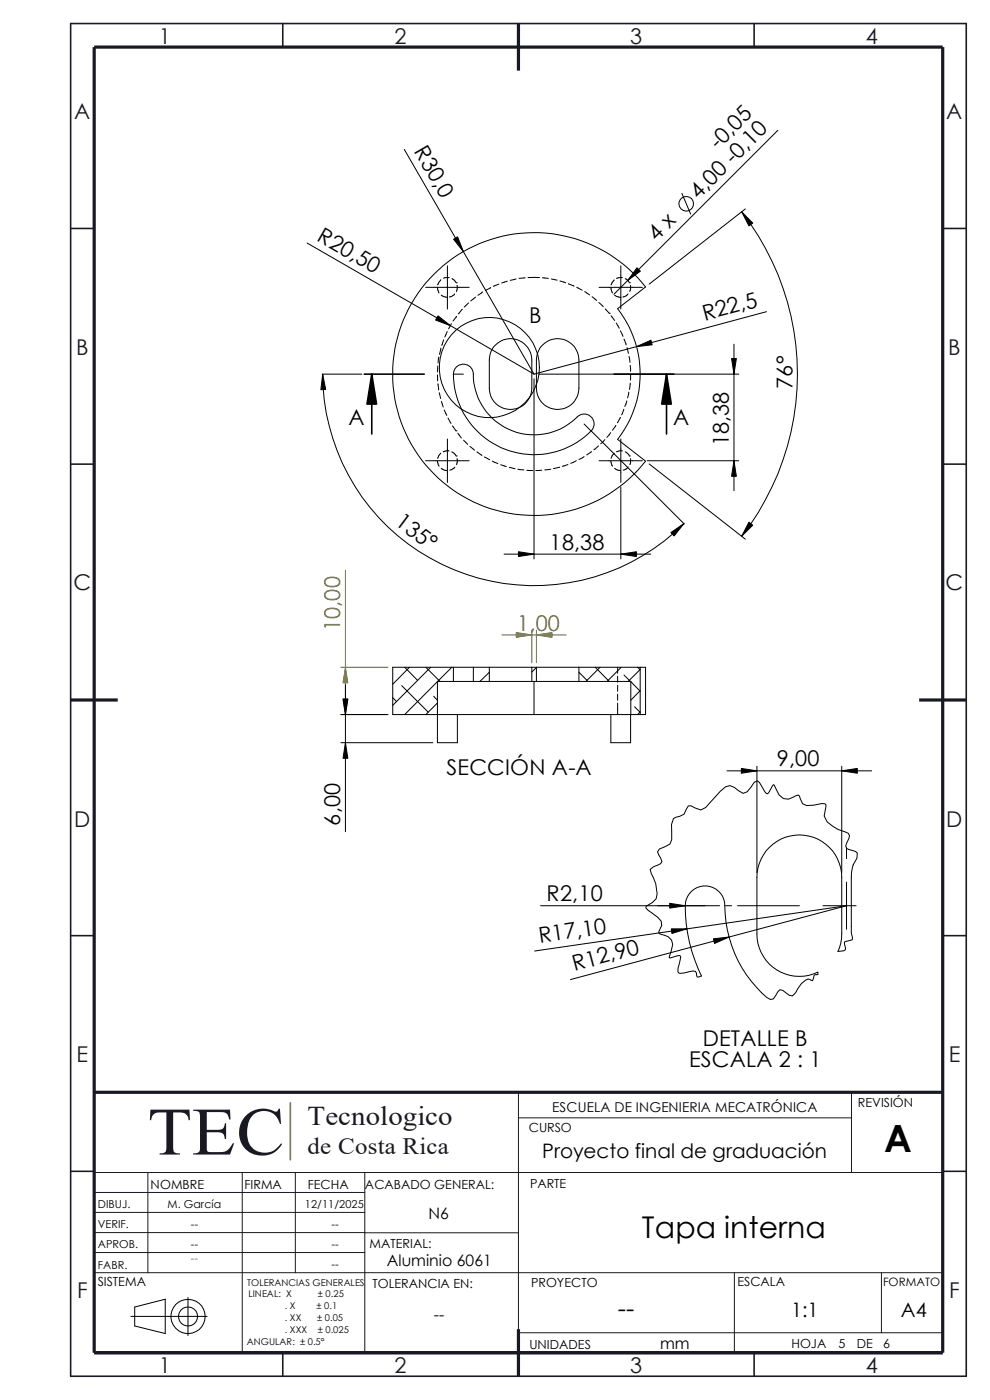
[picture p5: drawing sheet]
<svg xmlns="http://www.w3.org/2000/svg" width="210mm" height="297mm" viewBox="0 0 210 297" stroke-linecap="round" stroke-linejoin="round" font-family="sans-serif">
<g fill="none" stroke="#191924" stroke-width=".21">
<path d="M20 231.7v55.3M110 231.7v55.3M110 237.2h70.6M180.6 231.7v17.1M19.9 248.8h180.1M20 257.2h57.4M20 253h57.4M31.4 248.8v21.2M51.4 248.8v38.2M62.7 248.8v21.2M77.4 248.8v38.2M20 261.5h90"/>
<path d="M20 270h180M20 265.7h57.4M155.8 270v17M187 270v12.7M110 282.7h90"/>
</g>
<g fill="none" stroke="#191924" stroke-width=".34">
<path d="M15 5h190v287h-190zM60 5v5M110 5v5M160 5v5M15 48.5h5M200 48.5h5M15 98.5h5M200 98.5h5M15 198.5h5M200 198.5h5M15 248.5h5M200 248.5h5"/>
<path d="M60 287v5M160 287v5"/>
</g>
<path d="M61.6 234v12" fill="none" stroke="#f00" stroke-width=".34"/>
<path d="M20 10h180v277h-180zM110 5v10M15 148.5h10M195 148.5h10M20 231.7h180M110 282v10" fill="none" stroke="#191924" stroke-width=".68" stroke-linecap="butt"/>
<g fill="none" stroke="#000" stroke-width=".21">
<path d="M85.8 31.7l27.5 47.7M165 27.6l-34.8 34.8M65.2 51.6l48.1 27.8M92 58.2a30 30 0 0 1 44.9 2.7l-5.9 4.6a22.5 22.5 0 0 1 0 27.7l5.9 4.6a30 30 0 0 1-43.4 4.1 30 30 0 0 1-1.5-43.7zM93.5 59.4l-.7 1.1M94.9 56.4v9.2M95.3 58.9l-1.2 .1M95.9 59.1l.9 .9M96.8 60h.1M107.6 59.6l-1.2 .4M109.5 59.2l-1.3 .3M111.4 58.9l-1.3 .2"/>
<path d="M112 58.9h2.4M115.1 58.9l1.2 .2M117 59.2l1.2 .2M118.8 59.6l1.2 .4M130.3 59.4l-.7 1.1M130.8 59.1h.1M131.7 56.4v9.2M132 58.9l-1.1 .2M132.6 59.1l.9 .9M133.5 60h.1M144.7 41l1.8 4.4M157.4 45a56 56 0 0 1 0 68.7"/>
<path d="M158.1 44.3l-20.4 16M68.4 79.4h8.4M68.5 79.4a44.9 44.9 0 0 0 27.7 41.4 44.9 44.9 0 0 0 48.9-9.7M90.3 61h9.2M92.8 79.5v1.3M92.8 61l.3 1.1M92.9 77.6l-.1 1.3M93.1 75.7l-.2 1.3M93.5 73.9l-.3 1.2M93.6 62.6l1.1 .5M94.1 72.1l-.4 1.2M94.7 63.1h.1"/>
<path d="M94.9 70.3l-.5 1.2M95.8 68.7l-.6 1.1M96.2 79.4h2.1M96.4 62.4l-.3 .3-.7 .3M96.9 77.8a2.12 2.12 0 0 1 2.2-.4 2.12 2.12 0 0 1 1.3 2 12.9 12.9 0 0 0 8.2 12 12.9 12.9 0 0 0 14.1-3.2 2.1 2.1 0 0 1 2.8 .4 2.1 2.1 0 0 1-.1 2.8 17.1 17.1 0 0 1-18.8 3.7 17.1 17.1 0 0 1-10.4-16.1l.2-.6zM96.9 67.1l-.8 1M96.9 60.6l.1 .4-.2 .8M98 65.6l-.8 1M99.4 64.3l-.9 .9M100.9 63l-1 .8M102.4 61.9l-1 .8M104.1 61l-1.1 .6"/>
<path d="M104.8 73.5a4.5 4.5 0 0 1 5-1.4 4.5 4.5 0 0 1 3 4.3v5.9a4.5 4.5 0 0 1-4.5 4.6 4.5 4.5 0 0 1-4.5-4.6v-6.4l.4-1.5zM105.8 60.3l-1.2 .4M114.3 79.4h42.4M114.8 73.5a4.5 4.5 0 0 1 5-1.4 4.5 4.5 0 0 1 3 4.3v5.9a4.5 4.5 0 0 1-4.5 4.6 4.5 4.5 0 0 1-4.5-4.6v-6.4l.2-1zM120.6 60.2l1.2 .5M122.3 61l1.2 .6M124 61.8l1.1 .8M125.6 62.9l1 .9M127 64.2l1 .9M127.1 61h9.2M128.4 65.5l.8 1M129.2 66.5h.1"/>
<path d="M129.6 61l.3 1.1M129.6 67l.8 1M130.4 62.6l1.1 .5M130.7 68.5l.7 1.1M131.5 63.1h.1M131.6 70.2l.6 1.2M132.4 72l.4 1.2M133 73.7l.3 1.3M133.2 62.4l-.4 .3-.6 .3M133.4 75.6l.2 1.3M133.7 77.5l.1 1.3M133.7 60.6l.1 .7-.2 .5"/>
<path d="M133.8 79.4l-.1 1.2M155.7 73v31.1M162.6 66.1l-49.3 13.3M90.3 97.7h9.2M92.8 97.7l.4 1.2M92.9 81.4l.1 1.3M93.2 83.3l.3 1.2M93.5 96.1l-.7 1.1M93.6 99.4l1.2 .4M93.6 85.2l.4 1.2M94.2 87l.6 1.1M94.9 93.1v9.3"/>
<path d="M95 88.7l.7 1.1M95.2 95.7l-.5-.1-.7 .2M95.8 95.9l.6 .3 .4 .5M96 90.3l.7 1.1M96.5 99.1l-.4 .4-.7 .2M96.7 91.4h.1M96.8 96.7h.1M96.9 97.3l.1 .4-.2 .9M97.1 91.9l.8 1M98.3 93.4l.9 .9M99.7 94.7l1 .8M101.2 95.9l1 .7"/>
<path d="M102.7 96.9l1.2 .6M104.4 97.8l1.2 .5M106.2 98.6l1.2 .4M108 99.1l1.3 .3M109.9 99.5l1.2 .2M111.8 99.8h1.2M113.3 80.3v38.3M114.9 99.7l-1.2 .1M116.8 99.5l-1.2 .2M118.7 99.1l-1.3 .3M120.5 98.6l-1.2 .3M122.3 97.7l-1.2 .6"/>
<path d="M123.9 96.9l-1.1 .6M123.9 90l1.5 1.4M125.5 95.8l-1 .7M125.5 91.5l19.7 19.7M127 94.6l-1 .8M127.1 97.7h9.2M128.3 93.3l-.9 .8M129.5 91.8l-.8 1M129.6 97.7l.4 1.2M130.3 96.1l-.7 1.1M130.4 99.4l.7 .4h.5M130.6 90.3l-.7 1"/>
<path d="M130.8 95.8h.1M131.6 88.6l-.6 1.1M131.7 93.1v9.3M132 95.7l-.5-.1-.6 .2M132.3 86.8l-.4 1.2M132.6 95.8l.9 .9M133 85l-.5 1.2M133.3 99.1l-.5 .4-.6 .2M133.4 83.2l-.3 1.2M133.5 96.7h.1M133.5 82.5h.1M133.7 81.3l-.1 1.2"/>
<path d="M133.7 97.3l.1 .8-.2 .5M137.3 97.7h19.4M137.7 98.4l20.4 16M106.9 117.6h31.1M131.7 103.3v15.3M72.3 151.6h10M72.3 157.6h19.5M73.3 145.2v31.2M83.3 148l.8 .8M85.2 145.5l5.6 5.6M85.9 141.6l2.7 2.8M86.9 141.6l-3.6 3.6"/>
<path d="M90.3 141.6l3 3M91.4 141.6l-8.1 8M92 147.7l.8 .8M92.8 144.6l-6.9 7M92.8 149.1l-2.5 2.5M95.8 141.6l-3 3M96.2 141.6h4.2M96.2 144.6h4.2M96.2 141.6h-12.9v10h30M96.2 144.6h-3.4v13h4.2v-6M96.2 141.6v3M100.4 141.6h3.4"/>
<path d="M100.4 144.6h3.4M100.4 141.6v3M103.8 144.6h9M103.8 141.6h9M103.8 141.6v3M103.8 142.6l-2 2M112.8 141.6v3M112.8 141.6h1M112.8 144.6h1M113.3 144.6v7M113.3 151.6h20.5M113.8 141.6v3"/>
<path d="M113.8 141.6l-1 1M113.8 144.6h9M113.8 141.6h9M122.8 141.6v3M122.8 142.6l1.7 1.8M122.8 141.6h14.1v10h-3.1M122.8 144.6h11v7M126.3 141.6l2.9 3M127.3 141.6l-3 3M129.6 151.6v6h4.2v-6M131 141.6v1.2M131 143.5v1.2"/>
<path d="M131 145.4v1.2M131 147.3v1.2M131 149.2v2.4M131.8 141.6l-3 3M132.4 143.2l1.3 1.4M133.8 144.6l2 2M134.6 149.9l1.2 1.2M135.3 141.6l.5 .5M135.8 142l-2.5 2.6M135.8 146.5l-2 2M135.8 151l-.5 .6M135.8 141.6v10"/>
<path d="M142.9 173.7l2.2-1 .9-1.7 .6-.1 2.1 .9 1-.5 3.1-3.4 1.1-1 1-.2 .9 .3 1.8 1.3 .9-.3 1.5-2.1 .7-.2 .4 .3 1.1 1.9 .6 .5 .2-.2 .9-1.5 .3-.2 1.1 2.2 .9 .7 1.1 .1 2-.8 .3 .2 .7 1.6 .8 .4 1.5-.1 1.7-.3 .8 .1 .1 .5-.4 2 .7 1.3a10.4 10.4 0 0 0 4.5 2.4l.2 .5-.8 2.2 .2 .5 1.9 .6 .4 .4-.1 1.1a6.5 6.5 0 0 0-1.2 4v11.9l.2 1.1v.3l-1.6 .4-.1 .2 .2 1.5-.3 .2-1.2 .1a8.3 8.3 0 0 0 .8-3.7v-12a9 9 0 0 0-9-9 9 9 0 0 0-9 9v12a9 9 0 0 0 12.9 8.1v.5l-.8 .2-.4 1.2-.9-.4a4.9 4.9 0 0 0-2.6 2.9l-.7 .7-.6-.1-1.5-1.1-.6-.1-1.4 1.9-.6 .1a16.4 16.4 0 0 1-5-5.2 27.1 27.1 0 0 1-4.7-15.4 4.2 4.2 0 0 0-4.5-3.4 4.2 4.2 0 0 0-3.8 4.2 33.6 33.6 0 0 0 3.4 14.9l-.8 .2-.1-.1-.4-1.1-.5-.1a7.1 7.1 0 0 1-3 .4l-.2-.2v-.8l.6-2.5-.5-.2-1.8 .5-.2-.1 .8-2.7a2.42 2.42 0 0 0-2.4-2.2l-.5-.2-.1-.3 .7-1.4-.1-.9-.8-.8-2.5-1.9 .2-.5 1.2-.7 .8-.8a7.1 7.1 0 0 0-1-5.3l-.3-1 .8-.5 1.5-.7 .2-.4-.9-2.1 .4-.6 2.2-1 .4-1v-3.2zM154.2 163.5h30.7M160.6 162.6v22.5M178.6 162.6v22.5M179.6 179.9v2.3M114.7 192.2h38M153.9 192.2h1.3M156.5 192.2h13.1M174.6 192.2h7M179.6 187.2v9.9M113.4 201.8l66.2-9.6-58.6 15.6M27.8 279.3h16.1"/>
<path d="M28.6 277.3l6.5-1.7v7.3l-6.5-1.6zM39.9 275.3v8"/>
<circle cx="145.6" cy="43.2" r="1.57"/>
<circle cx="103.8" cy="78" r="10.6"/>
<circle cx="39.9" cy="279.3" r="2.03"/>
<circle cx="39.9" cy="279.3" r="3.6"/>
</g>
<g fill="#000" stroke="#000" stroke-width=".21">
<path d="M96.2 50.8l.9-.6 1.2 3.2zM135.1 56.8l.7 .7-2.6 2zM157.4 45l2.3 2.3-.8 .6zM68.5 79.4l.6 3.2-1 .1zM92.9 67l2.6 2.1-3.1-1.2zM135 73.5l3.1-1.3 .2 1zM155.2 76.1h1l-.5 3.3zM155.7 97.7l.5 3.3h-1zM110 117.1l3.3 .5-3.3 .5zM131.7 117.6l3.3-.5v1zM142.3 113l2.8-1.9-2.1 2.6zM158.9 110.8l.8 .6-2.3 2.3z"/>
<path d="M73.3 157.6l.5 3.3h-1zM72.8 148.3h1l-.5 3.3zM157.3 163l3.3 .5-3.3 .5zM178.6 163.5l3.3-.5v1zM142.1 191.6l3.3 .6-3.3 .5zM142.4 197.1h3.3l-3.2 .9zM151.3 199.2l3.3-.4-3 1.4z"/>
</g>
<path d="M73.3 121v30.6M106.5 134.7h13.6M112.8 133.7v6.9M113.8 133.7v6.9M72.3 141.6h10M72.3 151.6h10" fill="none" stroke="#808000" stroke-width=".21"/>
<g fill="#808000" stroke="#808000" stroke-width=".21">
<path d="M73.3 141.6l.5 3.3h-1z"/>
<path d="M72.8 148.3h1l-.5 3.3z"/>
<path d="M113.8 134.7l3.3-.5v1z"/>
<path d="M109.5 134.2l3.3 .5-3.3 .5z"/>
</g>
<path d="M77.3 79.4h12.7M78.9 79.4v12.7M130.3 79.4h12.7M141.4 79.4v12.7" fill="none" stroke="#000" stroke-width=".34"/>
<path d="M78.9 79.4l1 6.3h-2zM141.4 79.4l1 6.3h-2z" fill="#000" stroke="#000" stroke-width=".34"/>
<text font-size="14.4" fill="#191924" x="31.3" y="244.9">TEC</text>
<text font-size="8" x="187.6" y="244.4">A</text>
<text font-size="6.4" x="136.2" y="262.7">Tapa interna</text>
<text font-size="5.8" fill="#191924" x="65.2" y="238.8">Tecnologico</text>
<text font-size="5.3" x="131.1" y="279.4">--</text>
<text font-size="5" fill="#191924" x="65.2" y="244.8">de Costa Rica</text>
<g font-size="4.6" fill="#191924">
<text x="33.7" y="9.3">1</text>
<text x="83.7" y="9.3">2</text>
<text x="133.7" y="9.2">3</text>
<text x="183.7" y="9.3">4</text>
<text x="15.7" y="25.3">A</text>
<text x="200.7" y="25.3">A</text>
<text x="16.1" y="75.3">B</text>
<text x="201.2" y="75.3">B</text>
<text x="15.6" y="125.2">C</text>
<text x="200.6" y="125.2">C</text>
<text x="15.7" y="175.3">D</text>
<text x="200.7" y="175.3">D</text>
<text x="16.2" y="225.3">E</text>
<text x="201.3" y="225.3">E</text>
<text x="16.3" y="275.3">F</text>
<text x="201.4" y="275.3">F</text>
<text x="33.7" y="291.3">1</text>
<text x="83.7" y="291.3">2</text>
<text x="133.7" y="291.3">3</text>
<text x="183.7" y="291.3">4</text>
</g>
<g font-size="4.6">
<text x="87.8" y="32.1" transform="rotate(60 87.8 32.1)">R30,0</text>
<text x="152.4" y="31.8" transform="rotate(-45 152.4 31.8)">-0,05</text>
<text x="155.6" y="35.1" transform="rotate(-45 155.6 35.1)">-0,10</text>
<text x="148.2" y="42.3" transform="rotate(-45 148.2 42.3)">4,0</text>
<text x="67" y="50.9" transform="rotate(30 67 50.9)">R20,50</text>
<text x="139.3" y="51.2" transform="rotate(-45 139.3 51.2)">4 x</text>
<text x="112.3" y="68.6">B</text>
<text x="149.5" y="68.1" transform="rotate(-15 149.5 68.1)">R22,5</text>
<text x="168.1" y="82.5" transform="rotate(-90 168.1 82.5)">76°</text>
<text x="74" y="90.1">A</text>
<text x="142.8" y="90.1">A</text>
<text x="154.6" y="94.7" transform="rotate(-90 154.6 94.7)">18,38</text>
<text x="83.6" y="111.3" transform="rotate(37 83.6 111.3)">135°</text>
<text x="116.6" y="116.6">18,38</text>
<text x="94.7" y="164.5">SECCIÓN A-A</text>
<text x="164.8" y="162.6">9,00</text>
<text x="72.2" y="175.2" transform="rotate(-90 72.2 175.2)">6,00</text>
<text x="116" y="191.2">R2,10</text>
<text x="114.5" y="200.1" transform="rotate(-8 114.5 200.1)">R17,10</text>
<text x="121.9" y="206" transform="rotate(-15 121.9 206)">R12,90</text>
<text x="149.1" y="221.9">DETALLE B</text>
<text x="146.2" y="226.4">ESCALA 2 : 1</text>
</g>
<g font-size="4.6" fill="#808000">
<text x="72.2" y="133.9" transform="rotate(-90 72.2 133.9)">10,00</text>
<text x="109.7" y="133.8">1,00</text>
</g>
<g font-size="4.2">
<text x="115" y="245.7">Proyecto final de graduación</text>
<text x="167.8" y="279.3">1:1</text>
<text x="191.1" y="279.3">A4</text>
</g>
<g font-size="3.3">
<text x="90.9" y="258.7">N6</text>
<text x="82.1" y="268.6">Aluminio 6061</text>
<text x="92" y="280">--</text>
<text x="140" y="286.2">mm</text>
</g>
<text font-size="2.9" x="117.1" y="235.8">ESCUELA DE INGENIERIA MECATRÓNICA</text>
<g font-size="2.7">
<text x="182" y="234.9">REVISIÓN</text>
<text x="112.2" y="240.2">CURSO</text>
<text x="32" y="252.2">NOMBRE</text>
<text x="51.9" y="252.2">FIRMA</text>
<text x="65.3" y="252.2">FECHA</text>
<text x="77.4" y="252.2">ACABADO GENERAL:</text>
<text x="112.4" y="252.1">PARTE</text>
<text x="78.4" y="264.7">MATERIAL:</text>
<text x="20.7" y="272.9">SISTEMA</text>
<text x="79" y="273.2">TOLERANCIA EN:</text>
<text x="112.6" y="273">PROYECTO</text>
<text x="156.4" y="272.8">ESCALA</text>
<text x="112.3" y="286.1">UNIDADES</text>
<text x="167.9" y="285.9">HOJA</text>
<text x="177.8" y="285.9">5</text>
<text x="181.8" y="285.9">DE</text>
<text x="187.3" y="285.9">6</text>
</g>
<text font-size="2.5" x="187.3" y="272.8">FORMATO</text>
<g font-size="2.3">
<text x="20.8" y="256.3">DIBUJ.</text>
<text x="35.6" y="256.3">M. García</text>
<text x="64.7" y="256.3">12/11/2025</text>
<text x="20.7" y="260.6">VERIF.</text>
<text x="40.5" y="260.6">--</text>
<text x="70.4" y="260.5">--</text>
<text x="20.7" y="269.2">FABR.</text>
<text x="20.7" y="264.8">APROB.</text>
<text x="40.5" y="264.8">--</text>
<text x="70.3" y="269">--</text>
<text x="70.3" y="264.8">--</text>
</g>
<text font-size="2.3" fill="#808000" x="40.5" y="267.8">--</text>
<g font-size="2">
<text x="52.5" y="272.8">TOLERANCIAS GENERALES</text>
<text x="52.7" y="275.2">LINEAL: X</text>
<text x="67.4" y="275.2">± 0.25</text>
<text x="60.4" y="277.7">. X</text>
<text x="60.4" y="280.2">. XX</text>
<text x="67.1" y="277.7">± 0.1</text>
<text x="67.3" y="280.2">± 0.05</text>
<text x="52.4" y="285.3">ANGULAR: ± 0.5°</text>
<text x="60.4" y="282.7">. XXX</text>
<text x="67.4" y="282.7">± 0.025</text>
</g>
</svg>
